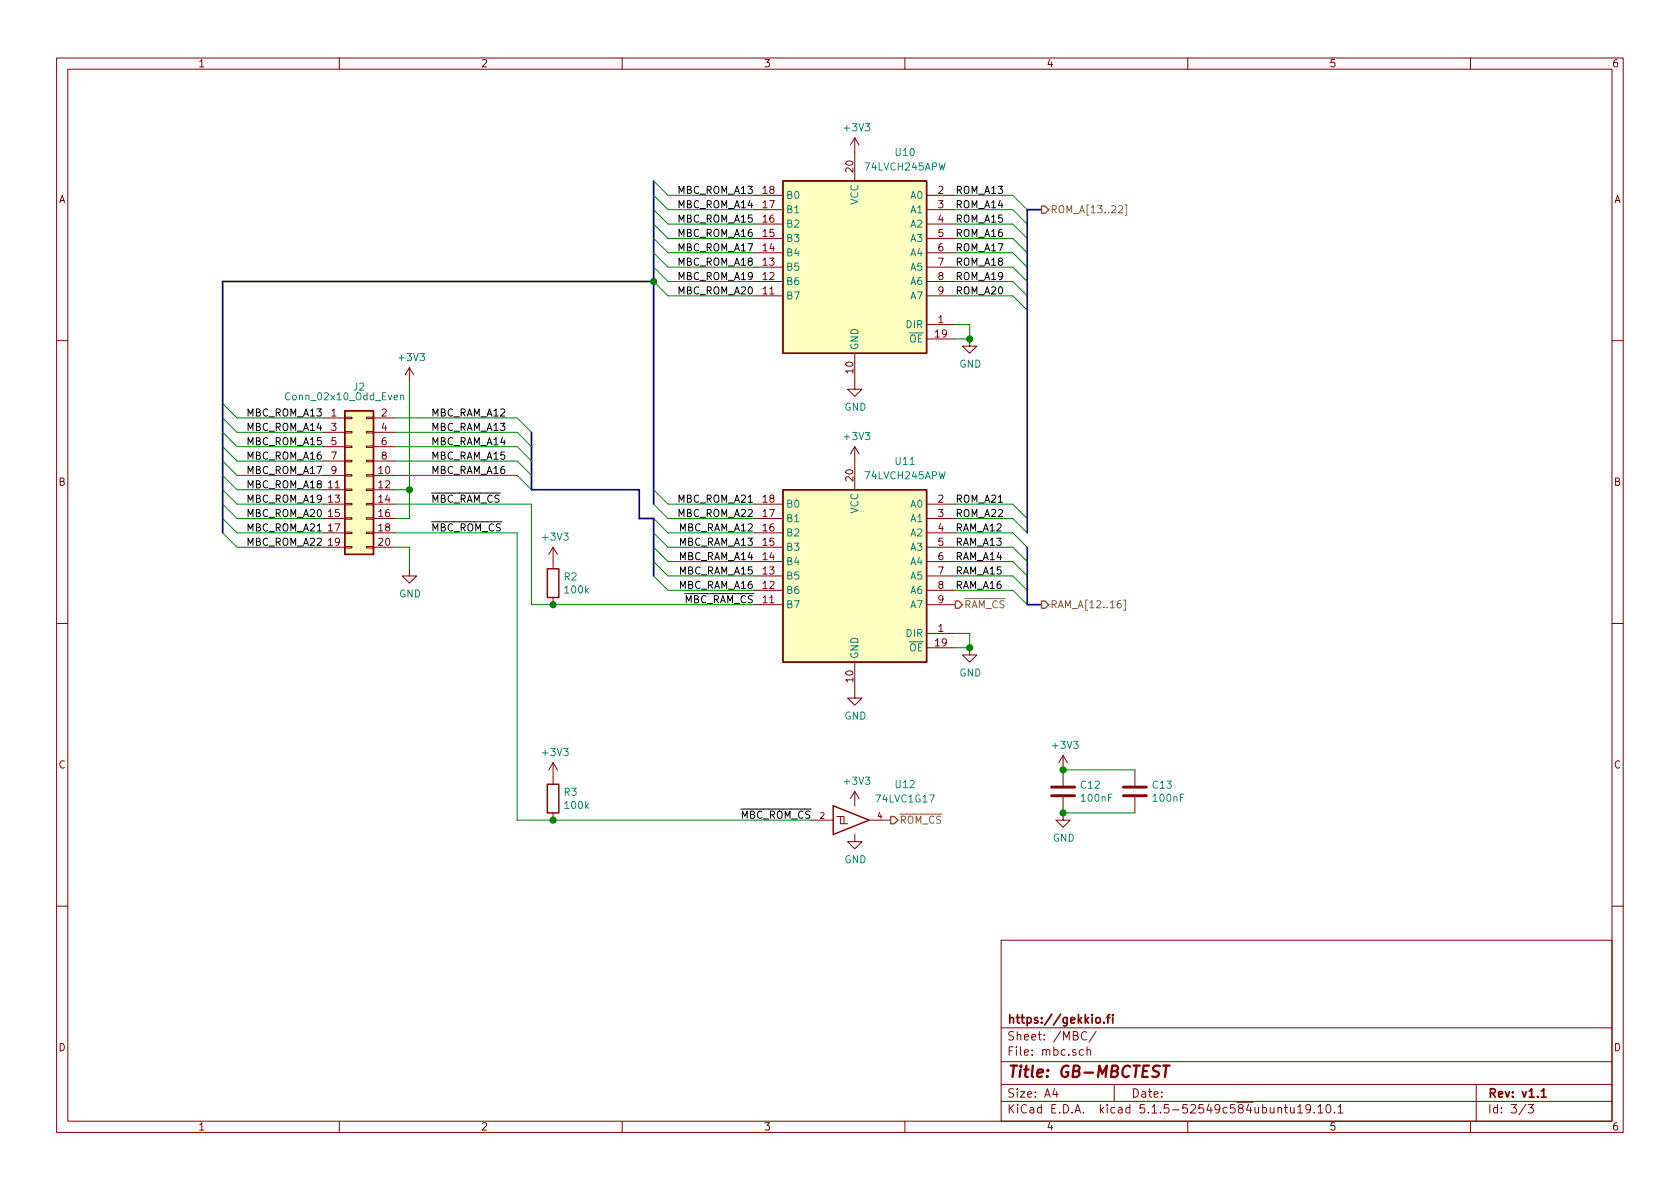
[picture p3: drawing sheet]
<svg xmlns="http://www.w3.org/2000/svg" width="297mm" height="210mm" viewBox="0 0 297 210" stroke-linecap="round" stroke-linejoin="round" font-family="sans-serif">
<g fill="none" stroke="#840000" stroke-width=".18">
<path d="M10 10.3h277v189.9h-277zM12 12.2h273v186.1h-273zM60 10.3v1.9M110 10.3v1.9M160 10.3v1.9M210 10.3v1.9M260 10.3v1.9M133.3 39.6h5.1M133.3 37.1h5.1M133.3 34.5h5.1M151.1 24.4l-.7 1.2M151.1 24.4v7.6"/>
<path d="M151.1 24.4l.8 1.2M163.8 39.6h5.1M163.8 37.1h5.1M163.8 34.5h5.1M133.3 52.3h5.1M133.3 49.8h5.1M133.3 47.2h5.1M133.3 44.7h5.1M133.3 42.2h5.1M163.8 57.4h5.1M163.8 52.3h5.1M163.8 49.8h5.1"/>
<path d="M163.8 47.2h5.1M163.8 44.7h5.1M163.8 42.2h5.1M163.8 59.9h5.1M171.4 59.9v1.3h1.3l-1.3 1.3-1.2-1.3h1.2M10 60.2h2M57.1 73.9h3.9M57.1 76.4h3.9M57.1 79h3.9M61 78.9h1.2v.2h-1.2zM61 76.3h1.2v.3h-1.2zM61 73.8h1.2v.2h-1.2z"/>
<path d="M64.8 78.9h1.2v.2h-1.2zM64.8 76.3h1.2v.3h-1.2zM64.8 73.8h1.2v.2h-1.2zM66 73.9h3.8M66 76.4h3.8M66 79h3.8M72.4 65l-.8 1.3M72.4 65v2.6M72.4 65l.8 1.3M151.1 62.5v6.3h1.3l-1.3 1.3-1.2-1.3h1.2M151.1 79v7.6M151.1 79l-.7 1.3"/>
<path d="M151.1 79l.8 1.3M285 60.2h2M57.1 96.8h3.9M57.1 94.2h3.9M57.1 91.7h3.9M57.1 89.1h3.9M57.1 84.1h3.9M57.1 86.6h3.9M57.1 81.5h3.9M61 89h1.2v.3h-1.2zM61 91.6h1.2v.2h-1.2zM61 94.1h1.2v.3h-1.2z"/>
<path d="M61 96.6h1.2v.3h-1.2zM61 86.5h1.2v.2h-1.2zM61 81.4h1.2v.3h-1.2zM61 83.9h1.2v.3h-1.2zM64.8 89h1.2v.3h-1.2zM64.8 91.6h1.2v.2h-1.2zM64.8 94.1h1.2v.3h-1.2zM64.8 96.6h1.2v.3h-1.2zM64.8 86.5h1.2v.2h-1.2zM64.8 81.4h1.2v.3h-1.2zM64.8 83.9h1.2v.3h-1.2zM66 96.8h3.8"/>
<path d="M66 94.2h3.8M66 91.7h3.8M66 89.1h3.8M66 84.1h3.8M66 86.6h3.8M66 81.5h3.8M97.8 96.8v3.8M97.8 96.8l-.8 1.2M97.8 96.8l.8 1.2M133.3 99.3h5.1M133.3 96.8h5.1M133.3 94.2h5.1"/>
<path d="M133.3 91.7h5.1M133.3 89.1h5.1M163.8 99.3h5.1M163.8 96.8h5.1M163.8 94.2h5.1M163.8 91.7h5.1M163.8 89.1h5.1M10 110.3h2M72.4 100.6v1.2h1.3l-1.3 1.3-1.3-1.3h1.3M97.8 105.7v1.2M133.3 106.9h5.1M133.3 104.4h5.1"/>
<path d="M133.3 101.8h5.1M151.1 117.1v6.3h1.3l-1.3 1.3-1.2-1.3h1.2M163.8 112h5.1M163.8 106.9h5.1M163.8 104.4h5.1M163.8 101.8h5.1M163.8 114.5h5.1M171.4 114.5v1.3h1.3l-1.3 1.3-1.2-1.3h1.2M285 110.3h2M97.8 134.9v3.8M97.8 134.9l-.8 1.2M97.8 134.9l.8 1.2"/>
<path d="M151.1 139.9v2.6M151.1 139.9l-.7 1.3M151.1 139.9l.8 1.3M188 133.6l-.8 1.3M188 133.6v5.3M188 133.6l.7 1.3M200.7 136.1v2.8M97.8 143.8v1.2M143.5 145h3.8M148 144.4h.6v1.3h1.3M148.6 144.4h.6v1.3M151.1 147.6v1.2h1.3l-1.3 1.3-1.2-1.3h1.2"/>
<path d="M153.7 145h3.8M188 141v4h1.2l-1.2 1.3-1.3-1.3h1.3M200.7 141v2.8M10 160.2h2M177 166.3h108v32h-108zM285 160.2h2M60 198.3v1.9M110 198.3v1.9M160 198.3v1.9M177 194.8h108M177 191.8h108M177 187.8h108"/>
<path d="M177 181.8h108M186.5 192.5l-.4 1h1M186.8 193v1M191.6 185.7l-.5-.1-.3 .3 .1 .6 .2 .1 .5-.1M192.1 182.6a.7 .7 0 0 0-.9 .2 .7 .7 0 0 0 .1 .9 .55 .55 0 0 0 .8 .1M192.2 185.7l.2-.1 .4 .1v.9M192.2 185.1v1.5M193.8 182.3l-1.2 2M197 191.8v3M210 198.3v1.9M226 196l.2-.2 .3 .1 .1 .9M227.1 195.8h.6"/>
<path d="M227.3 195.3v1.3l.4 .2M228.2 195.8v.9l.4 .1 .2-.1M228.8 195.8v1M229.4 195.8l.5-.5v1.5M229.4 196.8h.9M231.7 196l-.1 .2a.48 .48 0 0 1-.7-.1v-.6a.48 .48 0 0 1 .7-.1v.1a1.19 1.19 0 0 1-.2 1.2l-.4 .1M232.4 196.7v.1M233 195.8l.5-.5v1.5M233 196.8h.9M234.6 195.4l.2-.1a.8 .8 0 0 1 .5 .8 .8 .8 0 0 1-.5 .7 1 1 0 0 1-.2-1.4zM235.9 196.7v.1M236.6 195.8l.4-.5v1.5"/>
<path d="M236.6 196.8h.8M260 198.3v1.9M261 191.8v6.5M269.8 195.2l-1.2 2M270.2 195.3h.9l-.5 .6 .4 .1v.7l-.2 .1-.6-.1"/>
</g>
<path d="M195.7 179.9h.5M196.2 179.4l-.3 .2v1.3M196.7 179.4v.2M196.7 179.9v1M193.8 180.1l.2-.2 .5 .2v.7l-.3 .1-.4-.1zM195.2 180.8v.1M272.5 193l.4-.5v1.5M272.5 194h.9" fill="none" stroke="#840000" stroke-width=".3"/>
<path d="M205.7 188.4h1.1M206.2 188.4l-.2 2" fill="none" stroke="#840000" stroke-width=".41"/>
<path d="M138.4 32h25.4v30.5h-25.4zM61 72.6h5v25.4h-5zM138.4 86.6h25.4v30.5h-25.4zM96.8 100.6h2v5.1h-2zM96.8 138.7h2v5.1h-2zM147.3 142.5l6.4 2.5-6.4 2.6z" fill="none" stroke="#840000" stroke-width=".25"/>
<g fill="#ffffc2" stroke="#ffffc2" stroke-width=".18">
<path d="M138.4 86.6h25.4v30.5h-25.4z"/>
<path d="M138.4 32h25.4v30.5h-25.4z"/>
<path d="M61 72.6h5v25.4h-5z"/>
</g>
<path d="M70.8 70l.2-.1h.3l.1 .8M70.8 69.9v.8" fill="none" stroke="#008484" stroke-width=".18"/>
<path d="M185.9 139.2h4.1M198.6 139.2h4.1M185.9 140.7h4.1M198.6 140.7h4.1" fill="none" stroke="#840000" stroke-width=".51"/>
<path d="M115.6 32v57.1M184.1 37.1h-2.5v57.1M115.6 49.8h-76.2v44.4M94 76.4v10.2h19v5.1h2.6v10.1M181.6 96.8v10.1h2.5" fill="none" stroke="#000084" stroke-width=".3"/>
<g fill="none" stroke="#008400" stroke-width=".18">
<path d="M115.6 32l2.5 2.5h15.2M115.6 34.5l2.5 2.6h15.2M115.6 37.1l2.5 2.5h15.2M115.6 39.6l2.5 2.6h15.2M168.9 34.5h10.2l2.5 2.6M168.9 37.1h10.2l2.5 2.5M168.9 39.6h10.2l2.5 2.6M115.6 47.2l2.5 2.6h15.2M115.6 42.2l2.5 2.5h15.2M115.6 44.7l2.5 2.5h15.2M115.6 49.8l2.5 2.5h15.2M168.9 49.8h10.2l2.5 2.5"/>
<path d="M168.9 42.2h10.2l2.5 2.5M168.9 44.7h10.2l2.5 2.5M168.9 47.2h10.2l2.5 2.6M168.9 52.3h10.2l2.5 2.6M168.9 57.4h2.5v2.5h-2.5M39.4 73.9l2.5 2.5h15.2M39.4 79l2.5 2.5h15.2M39.4 76.4l2.5 2.6h15.2M39.4 71.4l2.5 2.5h15.2M69.8 76.4h21.6l2.6 2.6M69.8 79h21.6l2.6 2.5M69.8 73.9h21.6l2.6 2.5"/>
<path d="M72.4 67.6v24.1h-2.6M39.4 91.7l2.5 2.5h15.2M39.4 81.5l2.5 2.6h15.2M39.4 94.2l2.5 2.6h15.2M39.4 86.6l2.5 2.5h15.2M39.4 89.1l2.5 2.6h15.2M39.4 84.1l2.5 2.5h15.2M69.8 94.2h21.6v50.8h52.1M69.8 84.1h21.6l2.6 2.5M69.8 96.8h2.6v3.8M69.8 89.1h24.2v17.8h39.3M69.8 81.5h21.6l2.6 2.6"/>
<path d="M69.8 86.6h2.6M115.6 91.7l2.5 2.5h15.2M115.6 94.2l2.5 2.6h15.2M115.6 96.8l2.5 2.5h15.2M115.6 99.3l2.5 2.5h15.2M115.6 86.6l2.5 2.5h15.2M115.6 89.1l2.5 2.6h15.2M168.9 94.2h10.2l2.5 2.6M168.9 96.8h10.2l2.5 2.5M168.9 99.3h10.2l2.5 2.5M168.9 89.1h10.2l2.5 2.6M168.9 91.7h10.2l2.5 2.5"/>
<path d="M115.6 101.8l2.5 2.6h15.2M168.9 101.8h10.2l2.5 2.6M168.9 104.4h10.2l2.5 2.5M168.9 112h2.5v2.5h-2.5M188 136.1h12.7M188 143.8h12.7"/>
</g>
<path d="M184.1 36.4h.7l.6 .7-.6 .6h-.7zM168.9 106.3h.6l.7 .6-.7 .7h-.6zM184.1 106.3h.7l.6 .6-.6 .7h-.7zM157.5 144.4h.6l.6 .6-.6 .7h-.6z" fill="none" stroke="#848400" stroke-width=".25"/>
<path d="M197.8 36.5l.4-.1 .3 .1v.2v.2l-.8 .7h.8M198.9 36.2h.3v1.9h-.3M198.1 106.2l-.3 .1a.87 .87 0 0 0 0 1.2l.4-.1v-.6l-.4-.1-.3 .3M198.7 106.1h.3v1.8h-.3" fill="none" stroke="#848400" stroke-width=".18"/>
<g fill="#008400" stroke="#008400" stroke-width=".25">
<circle cx="72.4" cy="86.6" r=".51"/>
<circle cx="188" cy="143.8" r=".51"/>
<circle cx="188" cy="136.1" r=".51"/>
<circle cx="171.5" cy="59.9" r=".51"/>
<circle cx="115.6" cy="49.8" r=".51"/>
<circle cx="171.5" cy="114.5" r=".51"/>
<circle cx="97.8" cy="145" r=".51"/>
<circle cx="97.8" cy="106.9" r=".51"/>
</g>
<text font-size="2.8" fill="#840000" x="178" y="190.5">Title: GB-MBCTEST</text>
<g font-size="2.1" fill="#840000">
<text x="178" y="184">Sheet: /MBC/</text>
<text x="178" y="181">https://gekkio.fi</text>
<text x="178" y="186.7">File: mbc.sch</text>
<text x="178" y="196.9">KiCad E.D.A. kicad 5.1.5-52549c584ubuntu19.10.1</text>
<text x="178" y="194.1">Size: A4</text>
<text x="200" y="194.1">Date:</text>
<text x="263" y="194.1">Rev: v1.1</text>
<text x="263" y="196.9">Id: 3/3</text>
</g>
<g font-size="1.8" fill="#840000">
<text x="35" y="11.9">1</text>
<text x="85" y="11.9">2</text>
<text x="135" y="11.9">3</text>
<text x="185" y="11.9">4</text>
<text x="235" y="11.9">5</text>
<text x="285" y="11.9">6</text>
<text x="10.4" y="35.9">A</text>
<text x="134.9" y="34.3">18</text>
<text x="150.9" y="30.4" transform="rotate(-90 150.9 30.4)">20</text>
<text x="165.9" y="34.3">2</text>
<text x="285.4" y="35.9">A</text>
<text x="134.9" y="41.9">15</text>
<text x="134.9" y="39.4">16</text>
<text x="134.9" y="36.8">17</text>
<text x="165.9" y="36.8">3</text>
<text x="165.9" y="39.4">4</text>
<text x="165.9" y="41.9">5</text>
<text x="134.9" y="47">13</text>
<text x="134.9" y="44.4">14</text>
<text x="165.9" y="44.4">6</text>
<text x="165.9" y="47">7</text>
<text x="134.9" y="52.1">11</text>
<text x="134.9" y="49.5">12</text>
<text x="165.9" y="49.5">8</text>
<text x="165.9" y="52.1">9</text>
<text x="165.4" y="59.7">19</text>
<text x="165.9" y="57.1">1</text>
<text x="150.9" y="66" transform="rotate(-90 150.9 66)">10</text>
<text x="58.6" y="73.7">1</text>
<text x="58.6" y="76.2">3</text>
<text x="67.5" y="73.7">2</text>
<text x="67.5" y="76.2">4</text>
<text x="58.6" y="78.7">5</text>
<text x="58.6" y="81.3">7</text>
<text x="58.6" y="83.8">9</text>
<text x="67" y="83.8">10</text>
<text x="67.5" y="78.7">6</text>
<text x="67.5" y="81.3">8</text>
<text x="10.4" y="85.9">B</text>
<text x="58.1" y="86.4">11</text>
<text x="58.1" y="88.9">13</text>
<text x="67" y="86.4">12</text>
<text x="67" y="88.9">14</text>
<text x="134.9" y="88.9">18</text>
<text x="150.9" y="85" transform="rotate(-90 150.9 85)">20</text>
<text x="165.9" y="88.9">2</text>
<text x="285.4" y="85.9">B</text>
<text x="58.1" y="91.4">15</text>
<text x="58.1" y="94">17</text>
<text x="67" y="91.4">16</text>
<text x="67" y="94">18</text>
<text x="134.9" y="94">16</text>
<text x="134.9" y="91.4">17</text>
<text x="165.9" y="91.4">3</text>
<text x="165.9" y="94">4</text>
<text x="58.1" y="96.5">19</text>
<text x="67" y="96.5">20</text>
<text x="134.9" y="101.6">13</text>
<text x="134.9" y="99.1">14</text>
<text x="134.9" y="96.5">15</text>
<text x="165.9" y="96.5">5</text>
<text x="165.9" y="99.1">6</text>
<text x="165.9" y="101.6">7</text>
<text x="134.9" y="106.7">11</text>
<text x="134.9" y="104.1">12</text>
<text x="165.9" y="104.1">8</text>
<text x="165.9" y="106.7">9</text>
<text x="165.9" y="111.8">1</text>
<text x="165.4" y="114.3">19</text>
<text x="150.9" y="120.6" transform="rotate(-90 150.9 120.6)">10</text>
<text x="10.4" y="135.9">C</text>
<text x="285.4" y="135.9">C</text>
<text x="10.4" y="185.9">D</text>
<text x="285.4" y="185.9">D</text>
<text x="35" y="199.9">1</text>
<text x="85" y="199.9">2</text>
<text x="135" y="199.9">3</text>
<text x="185" y="199.9">4</text>
<text x="235" y="199.9">5</text>
<text x="285" y="199.9">6</text>
</g>
<g font-size="1.8" fill="#008484">
<text x="149.4" y="23.2">+3V3</text>
<text x="158.4" y="27.6">U10</text>
<text x="138.9" y="35.2">B0</text>
<text x="153.1" y="30.1">74LVCH245APW</text>
<text x="161.1" y="35.2">A0</text>
<text x="138.9" y="40.3">B2</text>
<text x="138.9" y="37.7">B1</text>
<text x="151.8" y="36.2" transform="rotate(-90 151.8 36.2)">VCC</text>
<text x="161.1" y="37.7">A1</text>
<text x="161.1" y="40.3">A2</text>
<text x="138.9" y="47.9">B5</text>
<text x="138.9" y="45.3">B4</text>
<text x="138.9" y="42.8">B3</text>
<text x="161.1" y="42.8">A3</text>
<text x="161.1" y="45.3">A4</text>
<text x="161.1" y="47.9">A5</text>
<text x="138.9" y="53">B7</text>
<text x="138.9" y="50.4">B6</text>
<text x="161.1" y="50.4">A6</text>
<text x="161.1" y="53">A7</text>
<text x="160.3" y="58">DIR</text>
<text x="70.7" y="63.8">+3V3</text>
<text x="151.8" y="62" transform="rotate(-90 151.8 62)">GND</text>
<text x="160.8" y="60.6">OE</text>
<text x="169.6" y="65">GND</text>
<text x="50.9" y="70.8">Conn_02x10_Odd_Even</text>
<text x="62.5" y="69.1">J2</text>
<text x="149.3" y="72.6">GND</text>
<text x="149.4" y="77.8">+3V3</text>
<text x="158.4" y="82.2">U11</text>
<text x="138.9" y="89.8">B0</text>
<text x="153.1" y="84.8">74LVCH245APW</text>
<text x="161.1" y="89.8">A0</text>
<text x="96.1" y="95.6">+3V3</text>
<text x="138.9" y="94.9">B2</text>
<text x="138.9" y="92.3">B1</text>
<text x="151.8" y="90.9" transform="rotate(-90 151.8 90.9)">VCC</text>
<text x="161.1" y="92.3">A1</text>
<text x="161.1" y="94.9">A2</text>
<text x="138.9" y="99.9">B4</text>
<text x="138.9" y="97.4">B3</text>
<text x="161.1" y="97.4">A3</text>
<text x="161.1" y="99.9">A4</text>
<text x="70.6" y="105.7">GND</text>
<text x="99.8" y="102.6">R2</text>
<text x="100" y="104.9">100k</text>
<text x="138.9" y="107.6">B7</text>
<text x="138.9" y="105">B6</text>
<text x="138.9" y="102.5">B5</text>
<text x="161.1" y="102.5">A5</text>
<text x="161.1" y="105">A6</text>
<text x="161.1" y="107.6">A7</text>
<text x="160.3" y="112.6">DIR</text>
<text x="151.8" y="116.6" transform="rotate(-90 151.8 116.6)">GND</text>
<text x="160.8" y="115.2">OE</text>
<text x="169.6" y="119.6">GND</text>
<text x="149.3" y="127.2">GND</text>
<text x="96.1" y="133.7">+3V3</text>
<text x="186.3" y="132.4">+3V3</text>
<text x="99.8" y="140.7">R3</text>
<text x="100" y="143">100k</text>
<text x="149.4" y="138.8">+3V3</text>
<text x="155.1" y="141.9">74LVC1G17</text>
<text x="158.4" y="139.4">U12</text>
<text x="191.2" y="139.5">C12</text>
<text x="191.3" y="141.8">100nF</text>
<text x="203.9" y="139.5">C13</text>
<text x="204" y="141.8">100nF</text>
<text x="186.1" y="148.8">GND</text>
<text x="149.3" y="152.6">GND</text>
</g>
<g font-size="1.8">
<text x="120" y="34.3">MBC_ROM_A13</text>
<text x="168.9" y="34.3">ROM_A13</text>
<text x="120" y="36.8">MBC_ROM_A14</text>
<text x="120" y="41.9">MBC_ROM_A16</text>
<text x="120" y="39.4">MBC_ROM_A15</text>
<text x="168.9" y="36.8">ROM_A14</text>
<text x="168.9" y="39.4">ROM_A15</text>
<text x="168.9" y="41.9">ROM_A16</text>
<text x="120" y="44.4">MBC_ROM_A17</text>
<text x="120" y="47">MBC_ROM_A18</text>
<text x="168.9" y="44.4">ROM_A17</text>
<text x="168.9" y="47">ROM_A18</text>
<text x="120" y="49.5">MBC_ROM_A19</text>
<text x="120" y="52.1">MBC_ROM_A20</text>
<text x="168.9" y="52.1">ROM_A20</text>
<text x="168.9" y="49.5">ROM_A19</text>
<text x="43.8" y="76.2">MBC_ROM_A14</text>
<text x="43.8" y="73.7">MBC_ROM_A13</text>
<text x="76.2" y="73.7">MBC_RAM_A12</text>
<text x="76.2" y="76.2">MBC_RAM_A13</text>
<text x="43.8" y="83.8">MBC_ROM_A17</text>
<text x="43.8" y="81.3">MBC_ROM_A16</text>
<text x="43.8" y="78.7">MBC_ROM_A15</text>
<text x="76.2" y="83.8">MBC_RAM_A16</text>
<text x="76.2" y="81.3">MBC_RAM_A15</text>
<text x="76.2" y="78.7">MBC_RAM_A14</text>
<text x="43.8" y="86.4">MBC_ROM_A18</text>
<text x="43.8" y="88.9">MBC_ROM_A19</text>
<text x="76.2" y="88.9">MBC_RAM_CS</text>
<text x="120" y="88.9">MBC_ROM_A21</text>
<text x="168.9" y="88.9">ROM_A21</text>
<text x="43.8" y="91.4">MBC_ROM_A20</text>
<text x="43.8" y="94">MBC_ROM_A21</text>
<text x="76.2" y="94">MBC_ROM_CS</text>
<text x="120" y="91.4">MBC_ROM_A22</text>
<text x="120.1" y="94">MBC_RAM_A12</text>
<text x="168.9" y="94">RAM_A12</text>
<text x="168.9" y="91.4">ROM_A22</text>
<text x="43.8" y="96.5">MBC_ROM_A22</text>
<text x="120.1" y="96.5">MBC_RAM_A13</text>
<text x="120.1" y="99.1">MBC_RAM_A14</text>
<text x="120.1" y="101.6">MBC_RAM_A15</text>
<text x="168.9" y="96.5">RAM_A13</text>
<text x="168.9" y="101.6">RAM_A15</text>
<text x="168.9" y="99.1">RAM_A14</text>
<text x="120.1" y="104.1">MBC_RAM_A16</text>
<text x="120.9" y="106.7">MBC_RAM_CS</text>
<text x="168.9" y="104.1">RAM_A16</text>
<text x="130.9" y="144.8">MBC_ROM_CS</text>
</g>
<g font-size="1.8" fill="#848400">
<text x="185.7" y="37.7">ROM_A[13..22]</text>
<text x="170.4" y="107.6">RAM_CS</text>
<text x="185.7" y="107.6">RAM_A[12..16]</text>
<text x="159" y="145.7">ROM_CS</text>
</g>
<g font-size="1.4" fill="#840000">
<text x="145" y="144.8">2</text>
<text x="155.2" y="144.8">4</text>
</g>
</svg>
